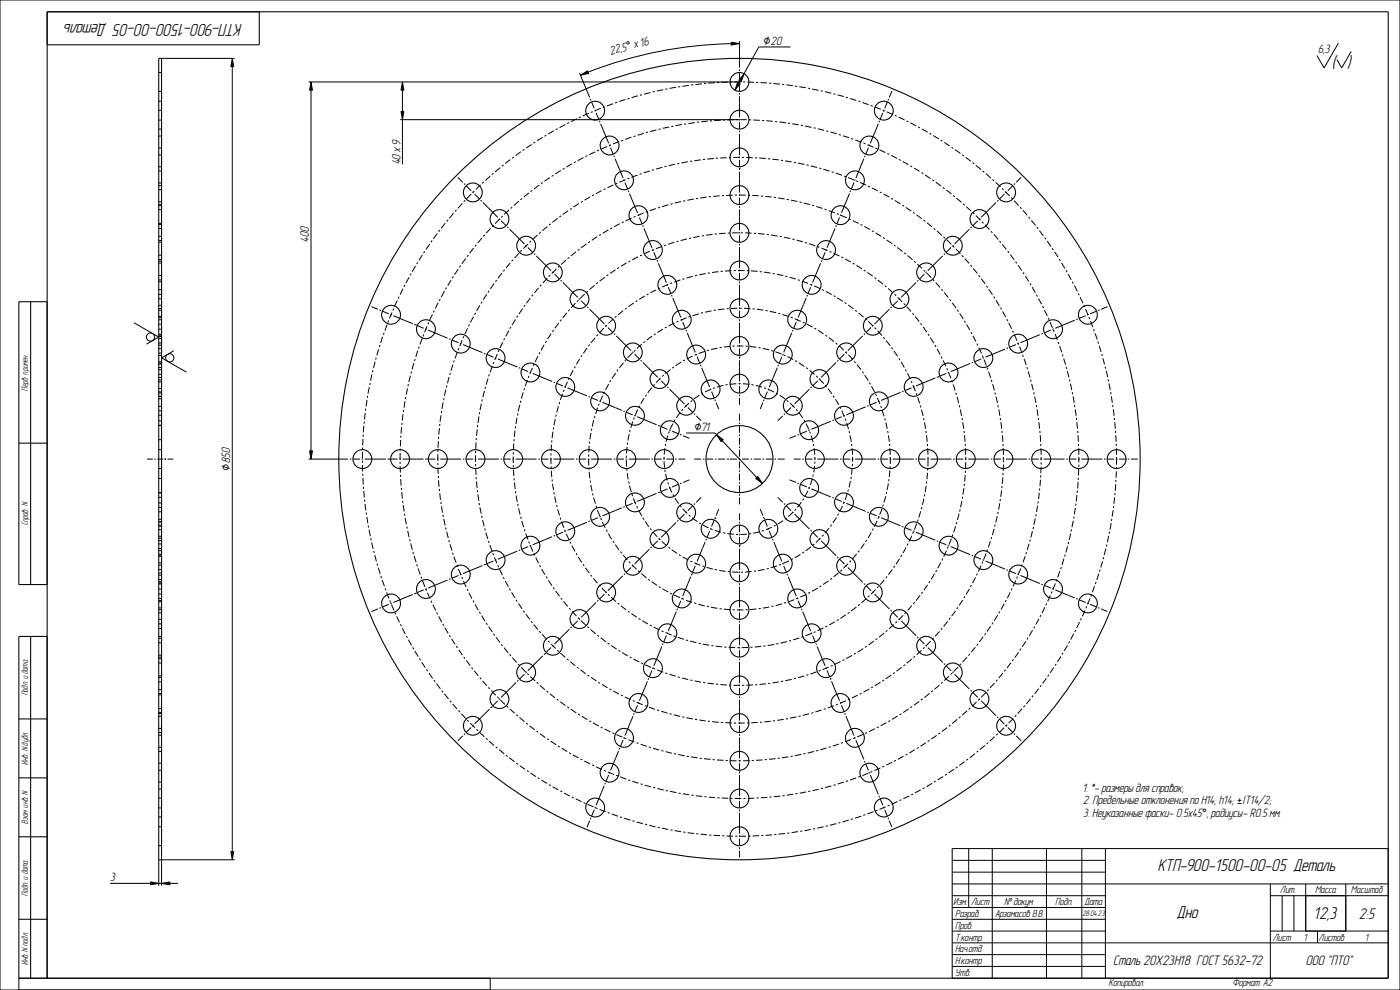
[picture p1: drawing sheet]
<svg xmlns="http://www.w3.org/2000/svg" width="594mm" height="420mm" viewBox="0 0 594 420" stroke-linecap="round" stroke-linejoin="round" font-family="sans-serif">
<g fill="#000">
<path d="M310.2 17.9l3.6 .6-3.5 .6zM98.5 24.8l.6 3.5h-1.2zM132 34.8l.6 3.5h-1.2zM170.7 34.8l.6 3.5h-1.2zM246.3 31.9l3-1.9 .5 1.2zM313 34.9l1 .6-2.2 2.8zM315.7 31.3l-1.2 3.3-1-.6zM170.1 47.3h1.2l-.6 3.5zM131.4 191.3h1.2l-.6 3.5zM304 184.4l2.9 2.2-.9 .8zM320.6 203l.9-.8 2 2.9zM63.8 374.2l3.5 .6-3.5 .6z"/>
<path d="M68.5 374.8l3.5-.6v1.2zM97.9 361.3h1.2l-.6 3.5z"/>
</g>
<g fill="none" stroke="#000" stroke-width=".42">
<path d="M0 0h594v420h-594zM310.2 17.9l3.6 .6-3.5 .6zM310.3 18.5a176.3 176.3 0 0 0-60.8 12.1M313.8 17.5v11.2M335.4 19.9h-13.4l-6.3 11.4M567.9 18.3l-6.1 10.5-3-5.2M68.5 24.8h31M98.5 24.8l.6 3.5h-1.2zM98.5 28.3v333M131 34.8h182.8M132 34.8l.6 3.5h-1.2zM132 38.3v153"/>
<path d="M170.7 34.8l.6 3.5h-1.2zM170.7 38.3v9M245.9 31l4.3 10.3M246.3 31.9l3-1.9 .5 1.2zM313 34.9l1 .6-2.2 2.8zM313.8 29.4v.7M313.8 30.8v2.9M313.8 34.4v.7M313.8 35.8v2.9M313.8 39.4v.7M314 34.3l-.5 .9M315.7 31.3l-1.2 3.3-1-.6z"/>
<path d="M378.4 38.6l-1.1 2.7M573.3 21.8l-4 7-2-3.5M169.7 50.8h144.1M170.1 47.3h1.2l-.6 3.5zM170.7 50.8v19M250.5 42l.2 .6M251 43.3l1.1 2.7M252.4 46.6l.3 .7M252.9 47.9l1.1 2.7M254.3 51.3h.1M254.3 51.3l.3 .6M254.8 52.5l3.4 8.3"/>
<path d="M313.8 40.8v8.9M313.8 50.4v.7M313.8 51.8v2.9M313.8 55.4v.7M313.8 56.8v8.9M372.7 52.5l-3.4 8.3M373.2 51.3l-.3 .6M373.2 51.3h.1M374.6 47.9l-1.1 2.7M375.1 46.6l-.3 .7M376.5 43.3l-1.1 2.7M376.8 42.6h.1"/>
<path d="M377 42l-.2 .6M194.2 75.3l2.1 2M196.8 77.8l.5 .5M197.8 78.8l2.1 2.1M258.5 61.4l.3 .6M259 62.7l1.2 2.7M260.4 66l.3 .7M261 67.3l3.4 8.3M264.6 76.2l.3 .6M265.2 77.5l1.1 2.7M313.8 71.4h.1M313.8 66.4v.7"/>
<path d="M313.8 67.8v2.9M313.8 71.4v.7M313.8 72.8v8.9M362.3 77.5l-1.1 2.7M362.9 76.2l-.3 .6M366.5 67.3l-3.4 8.3M367.1 66l-.3 .7M367.1 66h.1M368.5 62.7l-1.2 2.7M369 61.4l-.3 .6M429.7 78.8l-2.1 2.1M430.7 77.8l-.5 .5"/>
<path d="M433.3 75.3l-2.1 2M200.4 81.4l.5 .5M201.3 82.4l2.1 2M203.9 84.9l.5 .5M204.9 85.9l6.3 6.3M211.7 92.7l.5 .5M212.7 93.7l2 2.1M215.2 96.2l.5 .5M216.2 97.2l6.3 6.3M266.6 80.8h.1M266.6 80.8l.2 .7M267.1 82.1l3.4 8.2"/>
<path d="M270.8 91l.2 .6M271.3 92.2l1.1 2.8M272.7 95.6l.2 .6M273.2 96.9l3.4 8.2M313.8 82.4v.7M313.8 83.8v2.9M313.8 87.4v.7M313.8 88.8v8.9M313.8 98.4v.7M313.8 99.8v2.9M354.3 96.9l-3.4 8.2M354.8 95.6l-.2 .6"/>
<path d="M356.2 92.2l-1.1 2.8M356.7 91l-.2 .6M360.4 82.1l-3.4 8.2M360.9 80.8l-.2 .7M360.9 80.8h.1M411.3 97.2l-6.3 6.3M412.3 96.2l-.5 .5M414.8 93.7l-2 2.1M415.8 92.7l-.5 .5M422.6 85.9l-6.3 6.3M423.6 84.9l-.5 .5M426.2 82.4l-2.1 2"/>
<path d="M427.1 81.4l-.5 .5M223 104l.5 .5M224 105l2.1 2.1M226.5 107.6l.5 .4M227.5 108.5l6.3 6.3M234.3 115.3l.5 .5M235.3 116.3l2.1 2.1M237.9 118.9l.4 .5M238.8 119.9l6.3 6.2M276.9 105.8l.2 .6M277.4 107l1.1 2.8M278.8 110.4h.1"/>
<path d="M278.8 110.4l.3 .6M279.3 111.7l3.4 8.2M313.8 103.4v.7M313.8 104.8v8.9M313.8 114.4v.7M313.8 115.8v2.9M313.8 119.4v.7M348.2 111.7l-3.4 8.2M348.7 110.4l-.3 .6M350.1 107l-1.1 2.8M350.6 105.8l-.2 .6M388.7 119.9l-6.3 6.2"/>
<path d="M389.6 118.9l-.4 .5M392.2 116.3l-2.1 2.1M393.2 115.3l-.5 .5M400 108.5l-6.3 6.3M401 107.6l-.5 .4M403.5 105l-2.1 2.1M404.5 104l-.5 .5M56.8 136.9l10.5 6.1-5.2 3M157.6 130.1l2.7 1.1M161 131.5l.6 .2M161.6 131.7h.1M162.3 132l2.7 1.1"/>
<path d="M165.6 133.4l.6 .3M166.9 133.9l8.2 3.4M175.8 137.6l.6 .3M176.4 137.9h.1M177 138.1l2.8 1.2M180.4 139.5l.6 .3M245.6 126.6l.5 .5M246.6 127.6l2.1 2.1M249.2 130.2l.5 .5M250.2 131.2l6.2 6.3M256.9 138l.5 .4M257.9 138.9l2.1 2.1"/>
<path d="M283 120.5l.3 .7M283.5 121.8l1.2 2.7M284.9 125.2l.3 .6M285.5 126.4l3.4 8.3M289.1 135.3l.3 .7M289.7 136.6l1.1 2.7M291 140l.3 .6M313.8 120.8v8.9M313.8 130.4v.7M313.8 131.8v2.9M313.8 135.4v.7M313.8 136.8v8.9"/>
<path d="M336.5 140l-.3 .6M337.8 136.6l-1.1 2.7M338.4 135.3l-.3 .7M342 126.4l-3.4 8.3M342.6 125.2l-.3 .6M344 121.8l-1.2 2.7M344.5 120.5l-.3 .7M369.6 138.9l-2.1 2.1M370.6 138l-.5 .4M377.4 131.2l-6.3 6.3M378.3 130.2l-.5 .5M380.9 127.6l-2.1 2.1"/>
<path d="M381.9 126.6l-.5 .5M447.1 139.5l-.6 .3M456 135.9l-8.3 3.4M457.3 135.3l-.7 .3M460.6 133.9l-2.7 1.2M461.9 133.4l-.6 .3M465.2 132l-2.7 1.1M465.9 131.7h.1M466.5 131.5l-.6 .2M469.9 130.1l-2.7 1.1M73.8 148.8l-5.3 3 10.5 6.1M181.7 140.1l8.2 3.4"/>
<path d="M190.5 143.7l.7 .3M191.2 144h.1M191.8 144.3l2.7 1.1M195.2 145.6l.6 .3M196.5 146.2l8.2 3.4M205.3 149.9l.7 .2M206.6 150.4l2.7 1.1M210 151.8l.6 .2M211.2 152.3l8.3 3.4M220.1 156l.6 .2M221.4 156.5l2.7 1.1M224.7 157.9l.7 .3"/>
<path d="M226 158.4l8.2 3.4M260.5 141.5l.5 .5M261.5 142.5l6.3 6.3M268.3 149.3l.4 .5M269.2 150.2l2.1 2.1M271.8 152.8l.5 .5M272.8 153.8l6.3 6.3M291.6 141.2l3.4 8.3M295.2 150.1l.3 .6M295.8 151.4l1.1 2.7M297.2 154.7l.2 .7M297.7 156l3.4 8.2"/>
<path d="M313.8 151.4h.1M313.8 146.4v.7M313.8 147.8v2.9M313.8 151.4v.7M313.8 152.8v8.9M329.8 156l-3.4 8.2M330.3 154.7h.1M330.3 154.7l-.2 .7M331.7 151.4l-1.1 2.7M332.3 150.1l-.3 .6M335.9 141.2l-3.4 8.3M354.7 153.8l-6.3 6.3"/>
<path d="M355.7 152.8l-.5 .5M358.3 150.2l-2.1 2.1M359.2 149.3l-.4 .5M366 142.5l-6.3 6.3M367 141.5l-.5 .5M398.1 159.8h.1M398.1 159.8l-.6 .3M401.5 158.4l-2.7 1.2M402.8 157.9l-.7 .3M411.6 154.2l-8.2 3.4M412.9 153.7l-.6 .3M416.3 152.3l-2.8 1.1"/>
<path d="M417.5 151.8l-.6 .2M426.4 148.1l-8.2 3.4M427.7 147.6l-.6 .2M431 146.2l-2.7 1.1M432.3 145.6l-.6 .3M441.2 142l-8.2 3.4M442.5 141.4l-.7 .3M445.8 140.1l-2.7 1.1M234.9 162.1l.6 .3M235.5 162.4h.1M236.2 162.6l2.7 1.2M239.5 164l.7 .3"/>
<path d="M240.8 164.5l8.2 3.5M249.7 168.2l.6 .3M250.9 168.7l2.8 1.2M254.3 170.1l.6 .3M255.6 170.7l8.2 3.4M264.4 174.3l.7 .3M265.7 174.9l2.7 1.1M269.1 176.3l.6 .2M270.4 176.8l8.2 3.4M279.6 160.6l.5 .5M280.5 161.6l2.1 2M283.1 164.1l.5 .5"/>
<path d="M284.1 165.1l6.3 6.3M290.9 171.9l.5 .5M291.9 172.9l2 2.1M294.4 175.4l.5 .5M295.4 176.4l2.1 2.1M301.4 164.9l.2 .6M301.9 166.2l1.1 2.7M303.3 169.5l.3 .7M303.3 169.5h.1M303.8 170.8l1.1 2.7M313.8 162.4v.7M313.8 163.8v2.9"/>
<path d="M313.8 167.4v.7M313.8 168.8v3M313.8 175.6v2.9M313.8 179.2v.7M323.7 170.8l-1.1 2.7M324.2 169.5l-.3 .7M324.2 169.5h.1M325.6 166.2l-1.1 2.7M326.1 164.9l-.2 .6M332.1 176.4l-2.1 2.1M333.1 175.4l-.5 .5M335.6 172.9l-2 2.1"/>
<path d="M336.6 171.9l-.5 .5M343.4 165.1l-6.3 6.3M344.4 164.1l-.5 .5M347 161.6l-2.1 2M347.9 160.6l-.5 .5M352.5 178.7l-8.2 3.4M353.8 178.2l-.7 .2M357.1 176.8l-2.7 1.1M358.4 176.3l-.6 .2M367.3 172.6l-8.2 3.4M368.6 172.1l-.7 .2M368.6 172.1h.1"/>
<path d="M371.9 170.7l-2.7 1.1M373.2 170.1l-.6 .3M382.1 166.5l-8.3 3.4M383.3 165.9l-.6 .3M386.7 164.5l-2.7 1.2M388 164l-.7 .3M396.8 160.3l-8.2 3.5M62.3 194.8h2.5M65.5 194.8h.6M66.7 194.8h2.5M69.8 194.8h.1M69.8 194.8h.6"/>
<path d="M71.1 194.8h2.4M131 194.8h16.7M131.4 191.3h1.2l-.6 3.5zM148.4 194.8h.7M149.8 194.8h2.9M153.4 194.8h.7M154.8 194.8h8.9M164.4 194.8h.7M165.1 194.8h.1M165.8 194.8h2.9M169.4 194.8h.7M170.8 194.8h8.9"/>
<path d="M180.4 194.8h.7M181.1 194.8h.1M181.8 194.8h2.9M185.4 194.8h.7M186.8 194.8h8.9M196.4 194.8h.7M197.8 194.8h2.9M201.4 194.8h.7M202.8 194.8h8.9M212.4 194.8h.7M213.8 194.8h2.9M217.4 194.8h.7"/>
<path d="M218.8 194.8h8.9M228.4 194.8h.7M229.8 194.8h2.9M233.4 194.8h.7M234.8 194.8h8.9M244.4 194.8h.7M245.8 194.8h2.9M249.4 194.8h.7M250.8 194.8h8.9M260.4 194.8h.7M261.8 194.8h2.9M265.4 194.8h.7"/>
<path d="M266.8 194.8h8.9M276.4 194.8h.7M277.8 194.8h2.9M279.2 180.5l.7 .2M279.9 180.7h.1M280.5 181l2.7 1.1M281.4 194.8h.7M282.8 194.8h2.9M283.9 182.4l.6 .3M285.1 182.9l2.8 1.1M286.4 194.8h.7M287.8 194.8h3"/>
<path d="M288.5 184.3h.1M288.5 184.3l.6 .3M289.8 184.8l2.7 1.2M291.1 183.7h12.3l.6 .7M294.6 194.8h2.9M298.2 194.8h.7M299.6 194.8h3M303.3 194.8h.7M304 184.4l2.9 2.2-.9 .8zM304.7 194.8h3M306.4 187l14.7 15.6M308.3 194.8h.7"/>
<path d="M309 194.8h.1M309.7 194.8h3M313.4 194.8h.7M313.8 180.6v3M313.8 184.3v.7M313.8 185.7v3M313.8 189.4v.7M313.8 190.7v3M313.8 194.4v.7M313.8 195.8v3M313.8 199.5v.7M314.8 194.8h3"/>
<path d="M318.5 194.8h.7M319.8 194.8h3M323.5 194.8h.7M324.9 194.8h3M328.6 194.8h.7M330 194.8h3M336.8 194.8h2.9M337.7 184.8l-2.7 1.2M339 184.3l-.6 .3M339 184.3h.1M340.4 194.8h.7M341.8 194.8h2.9"/>
<path d="M342.4 182.9l-2.8 1.1M343.6 182.4l-.6 .3M345.4 194.8h.7M346.8 194.8h8.9M356.4 194.8h.7M357.8 194.8h2.9M361.4 194.8h.7M362.8 194.8h8.9M372.4 194.8h.7M373.8 194.8h2.9M377.4 194.8h.7M378.8 194.8h8.9"/>
<path d="M388.4 194.8h.7M389.8 194.8h2.9M393.4 194.8h.7M394.8 194.8h8.9M404.4 194.8h.7M405.8 194.8h2.9M409.4 194.8h.7M410.8 194.8h8.9M420.4 194.8h.7M421.8 194.8h2.9M425.4 194.8h.7M426.8 194.8h8.9"/>
<path d="M436.4 194.8h.7M437.8 194.8h2.9M441.4 194.8h.7M442.8 194.8h8.9M452.4 194.8h.7M453.8 194.8h2.9M457.4 194.8h.7M458.8 194.8h8.9M468.4 194.8h.7M469.8 194.8h2.9M473.4 194.8h.7M474.8 194.8h2.9"/>
<path d="M478.4 194.8h.7M479.8 194.8h3M253.7 219.7l-2.8 1.1M254.9 219.1l-.6 .3M263.8 215.5l-8.2 3.4M265.1 214.9l-.7 .3M268.4 213.5l-2.7 1.2M269.7 213l-.6 .3M278.6 209.3l-8.2 3.4M279.9 208.8h.1M279.9 208.8l-.7 .3M283.2 207.4l-2.7 1.1"/>
<path d="M284.5 206.9l-.6 .2M287.9 205.5l-2.8 1.1M289.1 205l-.6 .2M290.4 218.1l-2.1 2.1M291.4 217.1l-.5 .5M292.5 203.6l-2.7 1.1M293.9 214.6l-2 2.1M294.9 213.6l-.5 .5M297.5 211l-2.1 2.1M303.6 219.4l-.3 .6M304.9 216l-1.1 2.7M313.8 200.9v2.9"/>
<path d="M313.8 204.5v.7M313.8 205.9v3M313.8 209.6v.7M313.8 211v3M313.8 217.8v2.9M320.6 203l.9-.8 2 2.9zM322.6 216l1.1 2.7M323.9 219.4l.3 .6M330 211l2.1 2.1M332.6 213.6l.5 .5M333.6 214.6l2 2.1M335 203.6l2.7 1.1"/>
<path d="M336.1 217.1l.5 .5M337.1 218.1l6.3 6.3M338.4 205l.6 .2M339.6 205.5l2.8 1.1M343 206.9l.6 .2M344.3 207.4l8.2 3.4M353.1 211.1l.7 .2M353.8 211.3h.1M354.4 211.6l2.7 1.1M357.8 213l.6 .3M359.1 213.5l8.2 3.4M367.9 217.2l.7 .3"/>
<path d="M368.6 217.5h.1M369.2 217.7l2.7 1.2M372.6 219.1l.6 .3M373.8 219.7l8.3 3.4M204.7 239.9l-8.2 3.5M206 239.4h.1M206 239.4l-.7 .3M209.3 238l-2.7 1.1M210.6 237.5l-.6 .3M219.5 233.8l-8.3 3.4M220.7 233.3l-.6 .3M220.7 233.3h.1"/>
<path d="M224.1 231.9l-2.7 1.1M225.4 231.4l-.7 .2M234.2 227.7l-8.2 3.4M235.5 227.2l-.6 .2M238.9 225.8l-2.7 1.1M240.2 225.2l-.7 .3M249 221.6l-8.2 3.4M250.3 221l-.6 .3M250.3 221h.1M268.7 239.8l-.4 .5M275.5 233l-6.3 6.3M276.5 232l-.5 .5"/>
<path d="M279.1 229.4l-2.1 2.1M280.1 228.5l-.5 .5M286.8 221.7l-6.3 6.3M287.8 220.7l-.5 .5M295.5 238.8l-.3 .6M299.2 229.9l-3.4 8.3M299.7 228.6l-.2 .7M301.1 225.3l-1.1 2.7M301.6 224l-.2 .6M303 220.7l-1.1 2.7M303.3 220h.1M313.8 231.4h.1"/>
<path d="M313.8 221.4v.7M313.8 222.8v2.9M313.8 226.4v.7M313.8 227.8v2.9M313.8 231.4v.7M313.8 232.8v8.9M324.2 220h.1M324.5 220.7l1.1 2.7M325.9 224l.2 .6M326.4 225.3l1.1 2.7M327.8 228.6l.2 .7M328.3 229.9l3.4 8.3"/>
<path d="M332 238.8l.3 .6M343.9 224.9l.5 .5M344.9 225.9l2.1 2.1M347.4 228.5l.5 .5M348.4 229.4l6.3 6.3M355.2 236.2l.5 .5M355.7 236.7h.1M356.2 237.2l2.1 2.1M358.8 239.8l.4 .5M382.7 223.3l.6 .3M383.3 223.6h.1M384 223.9l2.7 1.1"/>
<path d="M387.3 225.2l.7 .3M388.6 225.8l8.2 3.4M397.5 229.4l.6 .3M398.8 230l2.7 1.1M402.1 231.4l.7 .2M403.4 231.9l8.2 3.4M412.3 235.6l.6 .2M413.5 236.1l2.8 1.1M416.9 237.5l.6 .3M418.2 238l8.2 3.4M160.3 258.3l-2.7 1.1M161.6 257.8l-.6 .2"/>
<path d="M165 256.4l-2.7 1.1M166.2 255.9l-.6 .2M175.1 252.2l-8.2 3.4M176.4 251.7h.1M176.4 251.7l-.6 .2M179.8 250.3l-2.8 1.1M181 249.7l-.6 .3M189.9 246.1l-8.2 3.4M191.2 245.5l-.7 .3M191.2 245.5h.1M194.5 244.1l-2.7 1.2M195.8 243.6l-.6 .3"/>
<path d="M252.9 255.6l-6.3 6.3M253.9 254.6l-.5 .5M253.9 254.6h.1M256.4 252.1l-2 2M257.4 251.1l-.5 .5M264.2 244.3l-6.3 6.3M265.2 243.3l-.5 .5M267.8 240.8l-2.1 2M286.9 259.5l-3.4 8.2M287.5 258.2l-.3 .6M288.9 254.9l-1.2 2.7M289.4 253.6l-.3 .6"/>
<path d="M293.1 244.7l-3.4 8.2M293.6 243.4h.1M293.6 243.4l-.3 .7M295 240.1l-1.1 2.7M313.8 242.4v.7M313.8 243.8v2.9M313.8 247.4v.7M313.8 248.8v8.9M313.8 258.4v.7M313.8 259.8v2.9M332.5 240.1l1.1 2.7M333.9 243.4l.3 .7"/>
<path d="M334.4 244.7l3.4 8.2M338.1 253.6l.3 .6M338.6 254.9l1.2 2.7M340 258.2l.3 .6M340.6 259.5l3.4 8.2M359.7 240.8l6.3 6.3M366.5 247.5l.5 .5M367 248h.1M367.5 248.5l2.1 2.1M370.1 251.1l.5 .5M371.1 252.1l6.3 6.3M377.8 258.9l.5 .4"/>
<path d="M378.3 259.3h.1M378.8 259.8l2.1 2.1M427.1 241.7l.6 .3M428.3 242.2l2.7 1.2M431.7 243.6l.6 .3M433 244.1l8.2 3.5M441.8 247.8l.7 .3M443.1 248.3l2.7 1.2M446.5 249.7l.6 .3M447.7 250.3l8.3 3.4M456.6 253.9l.7 .3M457.9 254.5l2.7 1.1"/>
<path d="M461.3 255.9l.6 .2M462.5 256.4l2.7 1.1M465.9 257.8l.6 .2M467.2 258.3l2.7 1.1M230.3 278.2l-6.3 6.3M231.3 277.3h.1M231.3 277.3l-.5 .5M233.8 274.7l-2.1 2.1M234.8 273.7l-.5 .5M241.6 266.9l-6.3 6.3M242.6 266l-.5 .4M242.6 266h.1"/>
<path d="M245.1 263.4l-2 2.1M246.1 262.4l-.5 .5M280.8 274.3l-3.4 8.2M281.3 273l-.2 .6M281.3 273h.1M282.7 269.6l-1.1 2.8M283.3 268.4l-.3 .6M313.8 263.4v.7M313.8 264.8v8.9M313.8 274.4v.7M313.8 275.8v2.9M313.8 279.4v.7"/>
<path d="M344.2 268.4l.3 .6M344.8 269.6l1.1 2.8M346.2 273h.1M346.2 273l.2 .6M346.7 274.3l3.4 8.2M381.4 262.4l.5 .5M382.4 263.4l6.3 6.3M389.2 270.2l.4 .5M389.6 270.7h.1M390.1 271.1l2.1 2.1M392.7 273.7l.5 .5M393.7 274.7l6.3 6.3"/>
<path d="M208.6 299.9h.1M208.6 299.9l-.5 .5M211.2 297.3l-2.1 2.1M212.2 296.3l-.5 .5M219 289.6l-6.3 6.3M219.9 288.6l-.5 .5M219.9 288.6h.1M222.5 286l-2.1 2.1M223.5 285l-.5 .5M270.5 299.2l-1.1 2.7M271 297.9l-.2 .7M274.7 289.1l-3.4 8.2"/>
<path d="M275.2 287.8l-.2 .6M276.6 284.4l-1.1 2.7M277.1 283.1l-.2 .7M313.8 280.8v8.9M313.8 290.4v.7M313.8 291.8v2.9M313.8 295.4v.7M313.8 296.8v8.9M350.4 283.1l.2 .7M350.9 284.4l1.1 2.7M352.3 287.8h.1M352.3 287.8l.2 .6"/>
<path d="M352.8 289.1l3.4 8.2M356.5 297.9l.2 .7M357 299.2l1.1 2.7M400.5 281.5l.5 .5M401 282h.1M401.4 282.5l2.1 2M404 285l.5 .5M405 286l6.3 6.3M411.8 292.8l.5 .5M412.3 293.3h.1M412.8 293.8l2 2.1M415.3 296.3l.5 .5"/>
<path d="M416.3 297.3l6.3 6.3M196.3 312.2l-2.1 2.1M197.3 311.2l-.5 .5M197.3 311.2h.1M199.9 308.6l-2.1 2.1M200.9 307.7l-.5 .4M207.6 300.9l-6.3 6.3M262.4 318.6l-3.4 8.2M263 317.3l-.3 .7M264.4 314l-1.2 2.7M264.9 312.7l-.3 .6M268.6 303.8l-3.4 8.3"/>
<path d="M269.1 302.6l-.3 .6M269.1 302.6h.1M313.8 306.4v.7M313.8 307.8v2.9M313.8 311.4v.7M313.8 312.8v8.9M358.4 302.6h.1M358.4 302.6l.3 .6M358.9 303.8l3.4 8.3M362.6 312.7l.3 .6M363.1 314l3.4 8.2M423.1 304.1l.5 .5"/>
<path d="M423.6 304.6h.1M424.1 305.1l2.1 2.1M426.6 307.7l.5 .4M427.6 308.6l2.1 2.1M430.2 311.2l.5 .5M430.2 311.2h.1M431.2 312.2l2.1 2.1M256.3 333.4l-3.4 8.2M256.9 332.1l-.3 .7M258.2 328.8l-1.1 2.7M258.8 327.5l-.3 .6M313.8 327.4h.1"/>
<path d="M313.8 322.4v.7M313.8 323.8v2.9M313.8 327.4v.7M313.8 328.8v8.9M313.8 338.4v.7M313.8 339.8v2.9M366.8 322.8l.3 .7M367.1 323.5h.1M367.3 324.1l1.2 2.7M368.7 327.5l.3 .6M369.3 328.8l3.4 8.2M372.9 337.6l.3 .7"/>
<path d="M373.2 338.3h.1M373.5 338.9l1.1 2.7M250.2 348.2l-1.1 2.7M250.7 346.9l-.2 .6M252.1 343.5l-1.1 2.8M252.7 342.3l-.3 .6M313.8 343.4v.7M313.8 344.8v8.9M313.8 354.4v.7M313.8 355.8v2.9M313.8 359.4v.7M374.8 342.3l.3 .6"/>
<path d="M375.4 343.5l1.1 2.8M376.8 346.9h.1M376.8 346.9l.2 .6M377.3 348.2l1.1 2.7M404 360h185v55h-185zM411 360v25M421 360v55M444 360v55M459 360v55M469 360v55M46.7 374.8h17.1M63.8 374.2l3.5 .6-3.5 .6z"/>
<path d="M67.3 374.8h1.2M67.3 364.8v11M68.5 374.8l3.5-.6v1.2zM72 374.8h3.5M97.9 361.3h1.2l-.6 3.5zM99.5 364.8h-31v11M313.8 360.8v3M404 365h65M404 370h65M404 375h185M404 380h65M539 380h50"/>
<path d="M539 375v40M544 380v15M549 380v15M554 375v20M571 375v20M404 385h65M404 390h65M404 395h65M404 400h185M539 395h50M559 395v5M8 420v-5h200v5"/>
<path d="M404 405h65M404 410h65"/>
<circle cx="63.9" cy="143" r="1.74"/>
<circle cx="72" cy="151.8" r="1.74"/>
</g>
<g fill="none" stroke="#000" stroke-width=".45">
<path d="M110 5v14h-90M67.3 24.8h1.2v340h-1.2zM13 128v120M20 128h-12v120h12M8 188h12M13 270v145M20 270h-12v145h581v-410h-569v410M8 305h12M8 330h12M8 355h12M8 390h12"/>
<circle cx="313.7" cy="34.8" r="4"/>
<circle cx="252.5" cy="46.9" r="4"/>
<circle cx="313.7" cy="50.8" r="4"/>
<circle cx="375" cy="46.9" r="4"/>
<circle cx="258.6" cy="61.7" r="4"/>
<circle cx="264.8" cy="76.5" r="4"/>
<circle cx="313.7" cy="66.8" r="4"/>
<circle cx="362.7" cy="76.5" r="4"/>
<circle cx="368.9" cy="61.7" r="4"/>
<circle cx="200.6" cy="81.6" r="4"/>
<circle cx="211.9" cy="92.9" r="4"/>
<circle cx="270.9" cy="91.3" r="4"/>
<circle cx="313.7" cy="98.8" r="4"/>
<circle cx="313.7" cy="82.8" r="4"/>
<circle cx="356.6" cy="91.3" r="4"/>
<circle cx="415.6" cy="92.9" r="4"/>
<circle cx="426.9" cy="81.6" r="4"/>
<circle cx="223.2" cy="104.3" r="4"/>
<circle cx="234.6" cy="115.6" r="4"/>
<circle cx="277" cy="106.1" r="4"/>
<circle cx="313.7" cy="114.8" r="4"/>
<circle cx="350.5" cy="106.1" r="4"/>
<circle cx="392.9" cy="115.6" r="4"/>
<circle cx="404.3" cy="104.3" r="4"/>
<circle cx="165.9" cy="133.5" r="4"/>
<circle cx="180.7" cy="139.7" r="4"/>
<circle cx="245.9" cy="126.9" r="4"/>
<circle cx="257.2" cy="138.2" r="4"/>
<circle cx="283.1" cy="120.9" r="4"/>
<circle cx="289.3" cy="135.6" r="4"/>
<circle cx="313.7" cy="130.8" r="4"/>
<circle cx="338.2" cy="135.6" r="4"/>
<circle cx="344.4" cy="120.9" r="4"/>
<circle cx="370.3" cy="138.2" r="4"/>
<circle cx="381.6" cy="126.9" r="4"/>
<circle cx="446.8" cy="139.7" r="4"/>
<circle cx="461.6" cy="133.5" r="4"/>
<circle cx="195.5" cy="145.8" r="4"/>
<circle cx="210.3" cy="151.9" r="4"/>
<circle cx="225.1" cy="158" r="4"/>
<circle cx="268.5" cy="149.5" r="4"/>
<circle cx="295.4" cy="150.4" r="4"/>
<circle cx="313.7" cy="146.8" r="4"/>
<circle cx="332.1" cy="150.4" r="4"/>
<circle cx="359" cy="149.5" r="4"/>
<circle cx="402.4" cy="158" r="4"/>
<circle cx="417.2" cy="151.9" r="4"/>
<circle cx="432" cy="145.8" r="4"/>
<circle cx="239.8" cy="164.1" r="4"/>
<circle cx="254.6" cy="170.3" r="4"/>
<circle cx="269.4" cy="176.4" r="4"/>
<circle cx="279.8" cy="160.8" r="4"/>
<circle cx="291.1" cy="172.1" r="4"/>
<circle cx="301.5" cy="165.2" r="4"/>
<circle cx="313.7" cy="162.8" r="4"/>
<circle cx="326" cy="165.2" r="4"/>
<circle cx="336.4" cy="172.1" r="4"/>
<circle cx="347.7" cy="160.8" r="4"/>
<circle cx="358.1" cy="176.4" r="4"/>
<circle cx="372.9" cy="170.3" r="4"/>
<circle cx="387.7" cy="164.1" r="4"/>
<circle cx="153.7" cy="194.8" r="4"/>
<circle cx="169.7" cy="194.8" r="4"/>
<circle cx="185.7" cy="194.8" r="4"/>
<circle cx="201.7" cy="194.8" r="4"/>
<circle cx="217.7" cy="194.8" r="4"/>
<circle cx="233.7" cy="194.8" r="4"/>
<circle cx="249.7" cy="194.8" r="4"/>
<circle cx="265.7" cy="194.8" r="4"/>
<circle cx="281.7" cy="194.8" r="4"/>
<circle cx="284.2" cy="182.5" r="4"/>
<circle cx="313.7" cy="194.8" r="170"/>
<circle cx="313.7" cy="194.8" r="14.2"/>
<circle cx="343.3" cy="182.5" r="4"/>
<circle cx="345.7" cy="194.8" r="4"/>
<circle cx="361.7" cy="194.8" r="4"/>
<circle cx="377.7" cy="194.8" r="4"/>
<circle cx="393.7" cy="194.8" r="4"/>
<circle cx="409.7" cy="194.8" r="4"/>
<circle cx="425.7" cy="194.8" r="4"/>
<circle cx="441.7" cy="194.8" r="4"/>
<circle cx="457.7" cy="194.8" r="4"/>
<circle cx="473.7" cy="194.8" r="4"/>
<circle cx="254.6" cy="219.3" r="4"/>
<circle cx="269.4" cy="213.1" r="4"/>
<circle cx="284.2" cy="207" r="4"/>
<circle cx="291.1" cy="217.4" r="4"/>
<circle cx="336.4" cy="217.4" r="4"/>
<circle cx="343.3" cy="207" r="4"/>
<circle cx="358.1" cy="213.1" r="4"/>
<circle cx="372.9" cy="219.3" r="4"/>
<circle cx="210.3" cy="237.6" r="4"/>
<circle cx="225.1" cy="231.5" r="4"/>
<circle cx="239.8" cy="225.4" r="4"/>
<circle cx="279.8" cy="228.7" r="4"/>
<circle cx="295.4" cy="239.1" r="4"/>
<circle cx="301.5" cy="224.3" r="4"/>
<circle cx="313.7" cy="226.8" r="4"/>
<circle cx="326" cy="224.3" r="4"/>
<circle cx="332.1" cy="239.1" r="4"/>
<circle cx="347.7" cy="228.7" r="4"/>
<circle cx="387.7" cy="225.4" r="4"/>
<circle cx="402.4" cy="231.5" r="4"/>
<circle cx="417.2" cy="237.6" r="4"/>
<circle cx="165.9" cy="256" r="4"/>
<circle cx="180.7" cy="249.9" r="4"/>
<circle cx="195.5" cy="243.7" r="4"/>
<circle cx="257.2" cy="251.3" r="4"/>
<circle cx="268.5" cy="240" r="4"/>
<circle cx="289.3" cy="253.9" r="4"/>
<circle cx="313.7" cy="242.8" r="4"/>
<circle cx="313.7" cy="258.8" r="4"/>
<circle cx="338.2" cy="253.9" r="4"/>
<circle cx="359" cy="240" r="4"/>
<circle cx="370.3" cy="251.3" r="4"/>
<circle cx="432" cy="243.7" r="4"/>
<circle cx="446.8" cy="249.9" r="4"/>
<circle cx="461.6" cy="256" r="4"/>
<circle cx="234.6" cy="274" r="4"/>
<circle cx="245.9" cy="262.6" r="4"/>
<circle cx="283.1" cy="268.7" r="4"/>
<circle cx="313.7" cy="274.8" r="4"/>
<circle cx="344.4" cy="268.7" r="4"/>
<circle cx="381.6" cy="262.6" r="4"/>
<circle cx="392.9" cy="274" r="4"/>
<circle cx="211.9" cy="296.6" r="4"/>
<circle cx="223.2" cy="285.3" r="4"/>
<circle cx="270.9" cy="298.2" r="4"/>
<circle cx="277" cy="283.5" r="4"/>
<circle cx="313.7" cy="290.8" r="4"/>
<circle cx="350.5" cy="283.5" r="4"/>
<circle cx="356.6" cy="298.2" r="4"/>
<circle cx="404.3" cy="285.3" r="4"/>
<circle cx="415.6" cy="296.6" r="4"/>
<circle cx="200.6" cy="307.9" r="4"/>
<circle cx="264.8" cy="313" r="4"/>
<circle cx="313.7" cy="306.8" r="4"/>
<circle cx="362.7" cy="313" r="4"/>
<circle cx="426.9" cy="307.9" r="4"/>
<circle cx="258.6" cy="327.8" r="4"/>
<circle cx="313.7" cy="338.8" r="4"/>
<circle cx="313.7" cy="322.8" r="4"/>
<circle cx="368.9" cy="327.8" r="4"/>
<circle cx="252.5" cy="342.6" r="4"/>
<circle cx="313.7" cy="354.8" r="4"/>
<circle cx="375" cy="342.6" r="4"/>
</g>
<g fill="none" stroke="#000" stroke-width=".42" stroke-dasharray="3 1" stroke-linecap="butt">
<path d="M68.5 38.8h-1.2M68.5 30.8h-1.2M68.5 57.7h-1.2M68.5 54.8h-1.2M68.5 50.9h-1.2M68.5 46.8h-1.2M68.5 42.9h-1.2M68.5 78.8h-1.2M68.5 77.6h-1.2M68.5 72.5h-1.2M68.5 70.8h-1.2M68.5 65.7h-1.2"/>
<path d="M68.5 62.8h-1.2M68.5 96.9h-1.2M68.5 95.3h-1.2M68.5 94.8h-1.2M68.5 88.9h-1.2M68.5 87.3h-1.2M68.5 86.8h-1.2M68.5 85.6h-1.2M68.5 80.5h-1.2M68.5 119.6h-1.2M68.5 118.8h-1.2M68.5 116.9h-1.2"/>
<path d="M68.5 111.6h-1.2M68.5 110.8h-1.2M68.5 110.1h-1.2M68.5 108.3h-1.2M68.5 102.8h-1.2M68.5 102.1h-1.2M68.5 100.3h-1.2M68.5 139.6h-1.2M68.5 137.5h-1.2M68.5 135.7h-1.2M68.5 134.8h-1.2M68.5 134.2h-1.2"/>
<path d="M68.5 131.6h-1.2M68.5 130.9h-1.2M68.5 129.5h-1.2M68.5 126.8h-1.2M68.5 124.9h-1.2M68.5 122.9h-1.2M68.5 158.8h-1.2M68.5 156.8h-1.2M68.5 155.9h-1.2M68.5 154.4h-1.2M68.5 154h-1.2M68.5 153.5h-1.2"/>
<path d="M68.5 150.8h-1.2M68.5 149.8h-1.2M68.5 147.9h-1.2M68.5 146.4h-1.2M68.5 145.5h-1.2M68.5 143.7h-1.2M68.5 142.8h-1.2M68.5 142.2h-1.2M68.5 141.8h-1.2M68.5 178.5h-1.2M68.5 176.1h-1.2M68.5 174.3h-1.2"/>
<path d="M68.5 172.4h-1.2M68.5 169.2h-1.2M68.5 168.2h-1.2M68.5 168.1h-1.2M68.5 166.8h-1.2M68.5 166.3h-1.2M68.5 164.8h-1.2M68.5 162h-1.2M68.5 161.2h-1.2M68.5 160.2h-1.2M68.5 198.8h-1.2M68.5 190.8h-1.2"/>
<path d="M68.5 186.5h-1.2M68.5 180.6h-1.2M68.5 180.4h-1.2M68.5 217.1h-1.2M68.5 215.3h-1.2M68.5 213.4h-1.2M68.5 211h-1.2M68.5 209.1h-1.2M68.5 209h-1.2M68.5 203h-1.2M68.5 239.7h-1.2M68.5 238.8h-1.2"/>
<path d="M68.5 236h-1.2M68.5 235.5h-1.2M68.5 235.1h-1.2M68.5 233.6h-1.2M68.5 232.7h-1.2M68.5 230.8h-1.2M68.5 229.4h-1.2M68.5 228.3h-1.2M68.5 227.5h-1.2M68.5 224.7h-1.2M68.5 223.3h-1.2M68.5 222.8h-1.2"/>
<path d="M68.5 221.4h-1.2M68.5 220.3h-1.2M68.5 260h-1.2M68.5 258.6h-1.2M68.5 257.9h-1.2M68.5 255.3h-1.2M68.5 254.8h-1.2M68.5 253.9h-1.2M68.5 252h-1.2M68.5 249.9h-1.2M68.5 247.7h-1.2M68.5 247.3h-1.2"/>
<path d="M68.5 246.8h-1.2M68.5 245.9h-1.2M68.5 244h-1.2M68.5 243.1h-1.2M68.5 241.6h-1.2M68.5 279.5h-1.2M68.5 278.8h-1.2M68.5 278h-1.2M68.5 272.7h-1.2M68.5 270.8h-1.2M68.5 270h-1.2M68.5 266.6h-1.2"/>
<path d="M68.5 264.7h-1.2M68.5 262.8h-1.2M68.5 294.8h-1.2M68.5 294.2h-1.2M68.5 292.6h-1.2M68.5 289.3h-1.2M68.5 287.5h-1.2M68.5 286.8h-1.2M68.5 281.3h-1.2M68.5 318.8h-1.2M68.5 317h-1.2M68.5 311.9h-1.2"/>
<path d="M68.5 310.8h-1.2M68.5 309h-1.2M68.5 303.9h-1.2M68.5 302.8h-1.2M68.5 302.2h-1.2M68.5 300.6h-1.2M68.5 338.6h-1.2M68.5 334.8h-1.2M68.5 331.8h-1.2M68.5 326.8h-1.2M68.5 323.8h-1.2M68.5 358.8h-1.2"/>
<path d="M68.5 350.8h-1.2M68.5 346.6h-1.2M68.5 342.8h-1.2"/>
</g>
<path d="M345.8 194.8a32 32 0 0 0-47.4-28.1 32 32 0 0 0-1.9 55 32 32 0 0 0 49.2-24.6l.1-2.3M361.8 194.8a48 48 0 0 0-71.1-42.1 48 48 0 0 0-2.8 82.5 48 48 0 0 0 73.7-37.1l.2-3.3M377.8 194.8a64 64 0 0 0-94.8-56.1 64 64 0 0 0-3.7 110 64 64 0 0 0 98.3-49.6l.2-4.3M393.8 194.8a80 80 0 0 0-118.5-70.1 80 80 0 0 0-4.6 137.5 80 80 0 0 0 122.9-62l.2-5.4M409.8 194.8a96 96 0 0 0-142.2-84.2 96 96 0 0 0-5.6 165.1 96 96 0 0 0 147.5-74.4l.3-6.5M425.8 194.8a112 112 0 0 0-165.9-98.2 112 112 0 0 0-6.5 192.6 112 112 0 0 0 172.1-86.8l.3-7.6M441.8 194.8a128 128 0 0 0-189.6-112.2 128 128 0 0 0-7.4 220.1 128 128 0 0 0 196.7-99.2l.3-8.7M457.8 194.8a144 144 0 0 0-213.3-126.2 144 144 0 0 0-8.3 247.6 144 144 0 0 0 221.2-111.6l.4-9.8M473.8 194.8a160 160 0 0 0-237-140.3 160 160 0 0 0-9.2 275.2 160 160 0 0 0 245.8-124l.4-10.9" fill="none" stroke="#000" stroke-width=".42" stroke-dasharray=".9 .9 2.8 .9" stroke-linecap="butt"/>
<text font-size="7.5" x="565.2" y="29">( )</text>
<g font-size="7.3">
<text x="102.6" y="10.1" transform="rotate(-180 102.6 10.1)">КТП-900-1500-00-05 Деталь</text>
<text x="491.4" y="369.4">КТП-900-1500-00-05 Деталь</text>
<text x="499.6" y="389.4">Дно</text>
<text x="557.8" y="390">12,3</text>
</g>
<text font-size="6.6" x="576.7" y="389.7">2:5</text>
<g font-size="5.9">
<text x="472.4" y="409.5">Сталь 20Х23Н18 ГОСТ 5632-72</text>
<text x="554.1" y="409.5">ООО &quot;ПТО&quot;</text>
</g>
<g font-size="5.3">
<text x="324" y="19">⌀20</text>
<text x="294.6" y="182.8">⌀71</text>
<text x="97.7" y="199.8" transform="rotate(-90 97.7 199.8)">⌀850</text>
</g>
<g font-size="5.1">
<text x="259.1" y="23.3" transform="rotate(-15 259.1 23.3)">22,</text>
<text x="264.2" y="21.9" transform="rotate(-15 264.2 21.9)">5° х 16</text>
<text x="559.4" y="22.7">6,3</text>
<text x="169.9" y="69.8" transform="rotate(-90 169.9 69.8)">40 х 9</text>
<text x="131.1" y="102.5" transform="rotate(-90 131.1 102.5)">400</text>
<text x="459.6" y="336">1. *- размеры для справок;</text>
<text x="459.6" y="341.2">2. Предельные отклонения по H14; h14; ±IT14/2;</text>
<text x="459.6" y="346.5">3. Неуказанные фаски- 0.5х45°, радиусы- R0.5 мм.</text>
<text x="46.7" y="373.9">3</text>
</g>
<g font-size="4.4">
<text x="404.6" y="384">Изм.</text>
<text x="412.2" y="384">Лист</text>
<text x="426.2" y="384">№ докум.</text>
<text x="447.9" y="384">Подп.</text>
<text x="460.3" y="384">Дата</text>
<text x="543.2" y="379">Лит.</text>
<text x="558.1" y="379">Масса</text>
<text x="573.3" y="379">Масштаб</text>
<text x="405.4" y="389">Pазраб.</text>
<text x="422.4" y="389">Арзамасов В.В.</text>
<text x="405.4" y="394">Пров.</text>
<text x="405.4" y="399">Т.контр.</text>
<text x="540.2" y="399">Лист</text>
<text x="553.4" y="399">1</text>
<text x="559.6" y="399">Листов</text>
<text x="579.4" y="399">1</text>
<text x="405.4" y="404">Нач.отд.</text>
<text x="405.4" y="409">Н.контр.</text>
<text x="405.4" y="414">Утв.</text>
<text x="470.5" y="418.5">Копировал:</text>
<text x="523" y="418.5">Формат: А2</text>
</g>
<g font-size="3.7">
<text x="11.7" y="165.8" transform="rotate(-90 11.7 165.8)">Перв. примен.</text>
<text x="11.7" y="222.8" transform="rotate(-90 11.7 222.8)">Справ. N</text>
<text x="11.7" y="295" transform="rotate(-90 11.7 295)">Подп. и дата</text>
<text x="11.7" y="324.5" transform="rotate(-90 11.7 324.5)">Инв. N дубл.</text>
<text x="11.7" y="349.5" transform="rotate(-90 11.7 349.5)">Взам. инв. N</text>
<text x="11.7" y="380" transform="rotate(-90 11.7 380)">Подп. и дата</text>
<text x="11.7" y="409.5" transform="rotate(-90 11.7 409.5)">Инв. N подл.</text>
</g>
<text font-size="3.4" x="459.2" y="388.6">28.04.23</text>
</svg>
